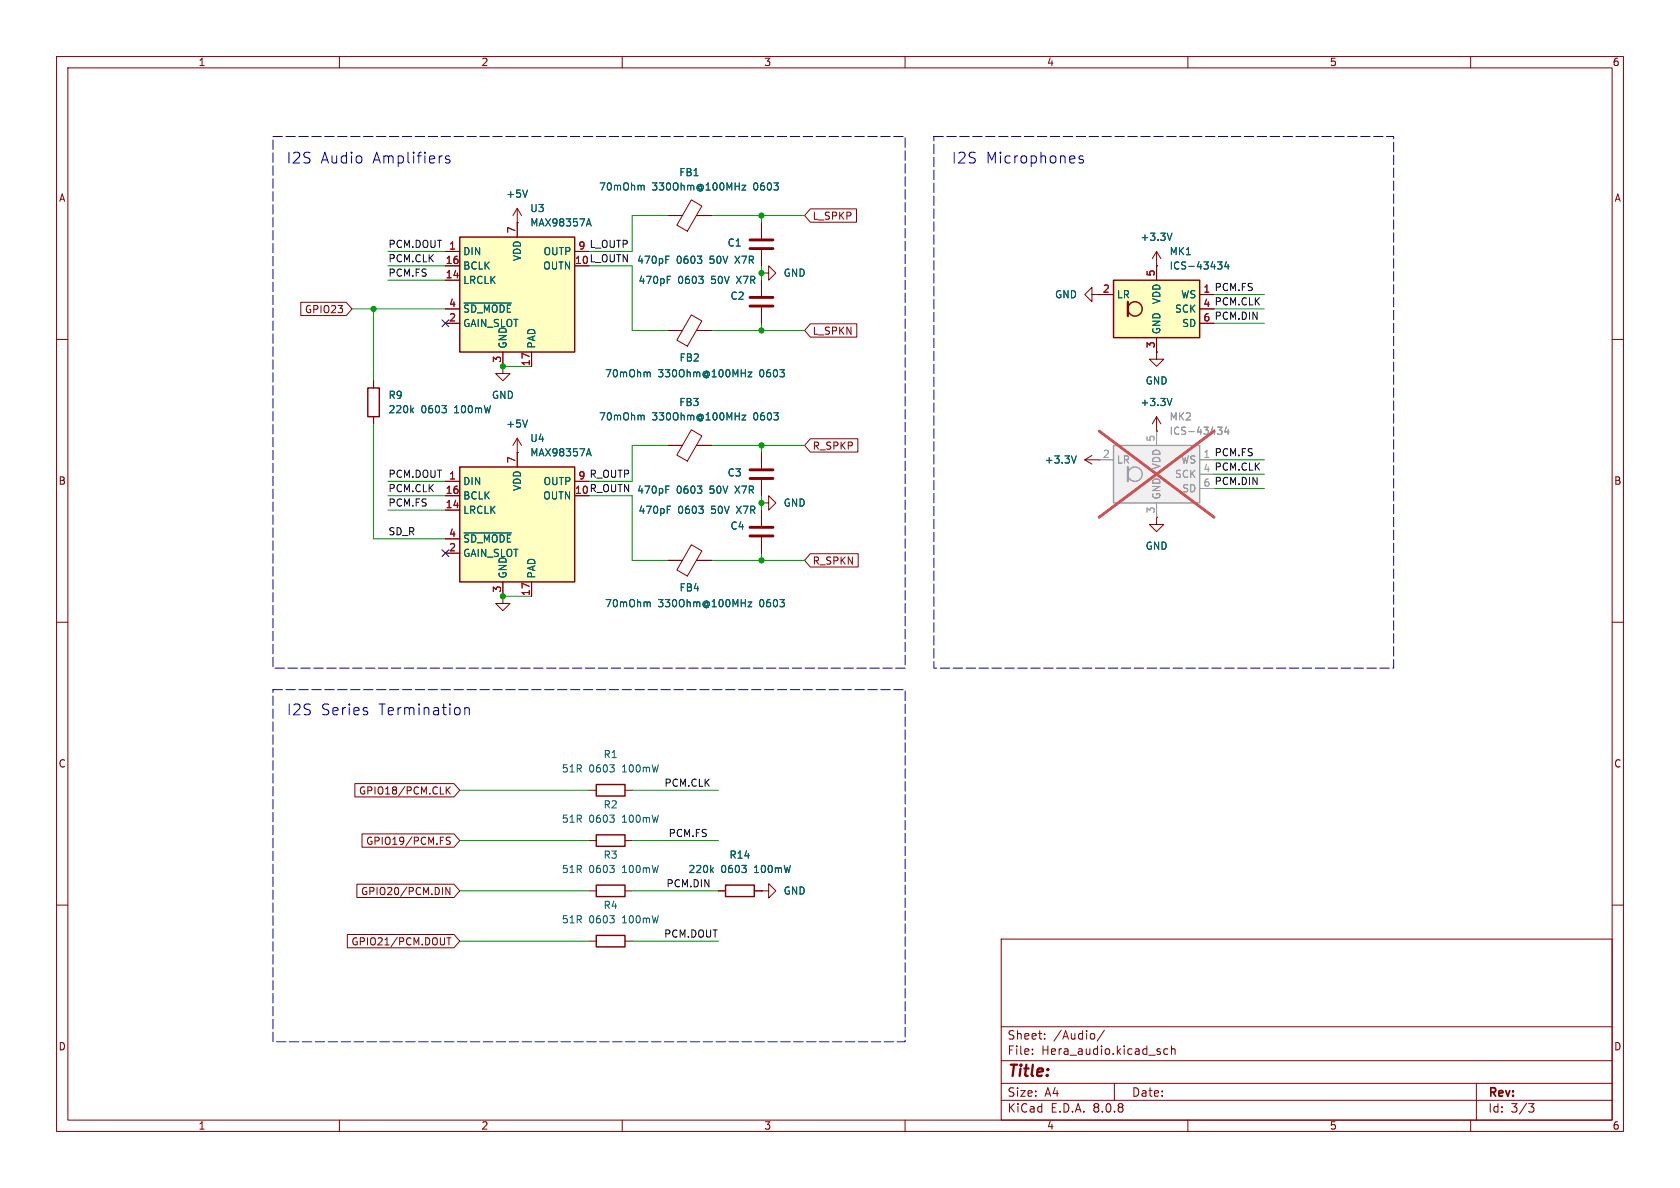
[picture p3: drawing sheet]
<svg xmlns="http://www.w3.org/2000/svg" width="297mm" height="210mm" viewBox="0 0 297 210" stroke-linecap="round" stroke-linejoin="round" font-family="sans-serif">
<g fill="none" stroke="#840000" stroke-width=".18">
<path d="M10 10h277v190h-277zM12 12h273v186h-273zM60 10v2M110 10v2M160 10v2M210 10v2M260 10v2M10 60h2M285 60h2M191.8 81.3l1.2 .7M191.8 81.3h2.5M193 80.5l-1.2 .8"/>
<path d="M204.5 91.4v1.3h1.2l-1.2 1.3-1.3-1.3h1.3M204.5 91.4h.1M10 110h2M285 110h2M104.1 139.7h1.3M110.5 139.7h1.3M104.1 148.6h1.3M104.1 157.5h1.3M110.5 148.6h1.3M110.5 157.5h1.3M134.6 157.5h1.3v-1.3l1.3 1.3-1.3 1.3v-1.3M134.6 157.5h.1"/>
<path d="M10 160h2M177 166h108v32h-108zM285 160h2M60 198v2M110 198v2M160 198v2M177 194.5h108M177 191.5h108M177 187.5h108M177 181.5h108M182.5 186.3v.1M182.5 185.5v.1"/>
<path d="M184.7 183.6v.1M184.7 182.8v.1M193.5 182.8v.8M195.2 182.1l-1.2 2M197 191.5v3M206.5 185.5l-.5-.1-.3 .3v.4l.2 .2h.6M207.1 185.5l.2-.1 .4 .1v.9M207.1 184.9v1.5M210 198v2M260 198v2M261 191.5v6.5M270.2 195.1h1l-.5 .6 .4 .1 .1 .5-.3 .3h-.4"/>
</g>
<path d="M105.4 138.7h5.1v2h-5.1zM105.4 147.6h5.1v2h-5.1zM105.4 156.5h5.1v2h-5.1z" fill="none" stroke="#840000" stroke-width=".25"/>
<path d="M190.3 80.6l-.5 1.3M107.8 135.2h.8l-.4 .5M108.5 135.8v.5M107.8 144.1h.8l-.4 .5M107.8 153h.8l-.4 .5M108.5 144.7v.5M108.5 153.6v.5" fill="none" stroke="#006464" stroke-width=".18"/>
<path d="M196.8 78.7h15.3v10.2h-15.3z" fill="#f0f0f0"/>
<g fill="none" stroke="#a1a1a1" stroke-width=".25">
<path d="M196.8 78.7h15.3v10.2h-15.3z"/>
<circle cx="200.7" cy="83.8" r="1.27"/>
</g>
<path d="M199.4 82.6v2.5" fill="none" stroke="#a1a1a1" stroke-width=".38"/>
<path d="M204.5 76.2v2.5M194.3 81.3h2.5M204.5 88.9v2.5M212.1 81.3h2.5M212.1 86.4h2.5" fill="none" stroke="#a1a1a1" stroke-width=".18"/>
<path d="M215.2 75.5h.8l-.4 .5 .4 .1v.4l-.2 .3h-.4M216.8 75.4l-.3 1h.8M217.1 75.9v.9" fill="none" stroke="#989898" stroke-width=".18"/>
<path d="M194.3 76.2l20.3 15.2M214.6 76.2l-20.3 15.2" fill="none" stroke="#e65255" stroke-width=".46"/>
<g fill="none" stroke="#840000" stroke-width=".18">
<path d="M193 52.1v-1.3l-1.2 1.3 1.2 1.2v-1.2h1.3M204.5 47h.1M204.5 44.5v2.5M204.5 44.5l-.8 1.2M204.5 44.5l.7 1.2M91.4 77.5l-.7 1.2M91.4 77.5v2.5M91.4 77.5l.8 1.2M204.5 76.2h.1M204.5 73.7l-.8 1.2M204.5 73.7v2.5M204.5 73.7l.7 1.2"/>
<path d="M91.4 80h.1M127 157.5h1.3M133.3 157.5h1.3"/>
</g>
<path d="M207.2 41.2l-.4 1.3M93.3 74.2l-.5 1.3M207.2 70.4l-.4 1.3M125.8 153.8l.3 .4M126.1 153.4l-.5 .5M131.1 153h.8l-.4 .5M131.9 153.6v.5" fill="none" stroke="#006464" stroke-width=".18"/>
<path d="M128.3 156.5h5v2h-5z" fill="none" stroke="#840000" stroke-width=".25"/>
<path d="M196.8 49.5h15.3v10.2h-15.3z" fill="#ffffc2"/>
<g fill="none" stroke="#840000" stroke-width=".25">
<path d="M196.8 49.5h15.3v10.2h-15.3zM105.4 165.4h5.1v2h-5.1z"/>
<circle cx="200.7" cy="54.6" r="1.27"/>
</g>
<path d="M199.4 53.3v2.6" fill="none" stroke="#840000" stroke-width=".38"/>
<g fill="none" stroke="#840000" stroke-width=".18">
<path d="M91.4 39.4h.1M91.4 36.8l-.7 1.3M91.4 36.8v2.6M91.4 36.8l.8 1.3M134.6 48.3h1.3v-1.3l1.3 1.3-1.3 1.2v-1.2M134.6 48.3h.1M194.3 52.1h2.5M204.5 47v2.5M204.5 59.7v2.5M212.1 52.1h2.5M212.1 57.2h2.5M118.1 78.7h2.5"/>
<path d="M122.2 76l1.9 1.1-2.6 4.4-1.8-1.1zM123.1 78.7h2.6M204.5 62.2v1.3h1.2l-1.2 1.3-1.3-1.3h1.3M204.5 62.2h.1M118.1 99.1h2.5M122.2 96.3l1.9 1.1-2.6 4.4-1.8-1zM123.1 99.1h2.6M134.6 88.9h1.3v-1.3l1.3 1.3-1.3 1.3v-1.3M134.6 88.9h.1M134.6 80v2.8M134.6 84.8v2.8M134.6 90.2v2.8"/>
<path d="M134.6 95v2.8M104.1 166.4h1.3M110.5 166.4h1.3"/>
</g>
<g fill="none" stroke="#006464" stroke-width=".18">
<path d="M93.3 33.6l-.5 1.3M215.2 46.3h.8l-.4 .5 .4 .1v.4l-.2 .3h-.4M216.8 46.2l-.3 .9h.8M217.1 46.7v.9M113.5 73.4l.4 .2v.6M131.2 73.4h.6l-.6 .8h.6M117.7 86.5h.4M117.7 85.9h.6M118 90.1h.4M118 89.5h.6M123.3 85.9h.8l-.5 .5M123.5 89.5h.8l-.4 .5"/>
<path d="M124 86.5v.6M124.3 90.1v.5M114.6 106.4l.4 .2v.7M132.2 106.4h.7l-.7 .9h.7M107.8 161.9h.8l-.4 .5M108.5 162.5v.5"/>
</g>
<path d="M132.6 94.7h4.1M132.6 93.2h4.1M132.6 84.6h4.1M132.6 83.1h4.1" fill="none" stroke="#840000" stroke-width=".51"/>
<path d="M81.3 82.6h20.3v20.3h-20.3z" fill="#ffffc2"/>
<path d="M65 68.6h2.1v5.1h-2.1zM81.3 82.6h20.3v20.3h-20.3z" fill="none" stroke="#840000" stroke-width=".25"/>
<g fill="none" stroke="#840000" stroke-width=".18">
<path d="M118.1 38.1h2.5M122.2 35.3l1.9 1.1-2.6 4.5-1.8-1.1zM123.1 38.1h2.6M134.6 39.4v2.8M118.1 58.4h2.5M122.2 55.7l1.9 1-2.6 4.5-1.8-1.1zM123.1 58.4h2.6M134.6 44.2v2.8M134.6 49.5v2.8M134.6 54.4v2.8M66 67.3v1.3M66 73.7v1.2"/>
<path d="M78.7 85.1h2.6M78.7 90.2h2.6M78.7 87.6h2.6M78.7 97.8h2.6M78.7 95.3h2.6M91.4 80v2.6M101.6 85.1h2.5M88.9 105.4v1.3h1.3l-1.3 1.3-1.3-1.3h1.3M88.9 105.4h.1M88.9 102.9v2.5M94 102.9v2.5"/>
</g>
<g fill="none" stroke="#006464" stroke-width=".18">
<path d="M113.5 32.8l.4 .1v.7M131.2 32.8h.6l-.6 .8h.6M117.7 45.9h.4M117.7 45.3h.6M118 49.4h.4M118 48.8h.6M123.3 45.3h.8l-.5 .5M123.5 48.8h.8l-.4 .5M124 45.9v.5M124.3 49.4v.6M72.7 72.5l.4 .5M73.1 72.1l-.5 .5"/>
<path d="M78.1 71.7h.8l-.4 .5M78.9 72.3v.5M104.1 79.3l.4 1.3M114.6 65.8l.4 .2v.6M132.2 65.8h.7l-.7 .8h.7M82 94.2h8.4M103.8 80.2h.6"/>
</g>
<path d="M132.6 43.9h4.1M132.6 42.4h4.1M132.6 54.1h4.1M132.6 52.6h4.1" fill="none" stroke="#840000" stroke-width=".51"/>
<path d="M81.3 41.9h20.3v20.3h-20.3z" fill="#ffffc2"/>
<path d="M81.3 41.9h20.3v20.3h-20.3z" fill="none" stroke="#840000" stroke-width=".25"/>
<g fill="none" stroke="#840000" stroke-width=".18">
<path d="M91.4 39.4h.1M91.4 39.4v2.5M118.1 38.1h2.5M123.2 38.1h2.5M134.6 39.4v2.8M143.3 36.9h8.1v2.4h-8.1l-1.1-1.2zM53.2 53.4h8l1 1.2-1 1.2h-8zM78.7 44.5h2.6M78.7 49.5h2.6M78.7 47h2.6M78.7 57.2h2.6M78.7 54.6h2.6"/>
<path d="M101.6 44.5h2.5M118.1 58.4h2.5M123.2 58.4h2.5M134.6 48.3h.1M134.6 44.2v2.8M134.6 49.5v2.8M134.6 54.4v2.8M143.3 57.2h8.2v2.4h-8.2l-1.1-1.2zM194.3 52.1h2.5M204.5 47h.1M204.5 47v2.5M204.5 59.7v2.5"/>
<path d="M212.1 57.2h2.5M212.1 52.1h2.5M66 67.3v1.3M66 73.7v1.2M88.9 64.8v1.2h1.3l-1.3 1.3-1.3-1.3h1.3M88.9 64.8h.1M88.9 62.2v2.6M94 62.2v2.6M118.1 78.7h2.5M123.2 78.7h2.5M143.3 77.6h8.4v2.3h-8.4l-1.1-1.2zM204.5 62.2h.1"/>
<path d="M204.5 76.2h.1M78.7 85.1h2.6M78.7 90.2h2.6M78.7 87.6h2.6M78.7 97.8h2.6M78.7 95.3h2.6M91.4 80h.1M91.4 80v2.6M101.6 85.1h2.5M118.1 99.1h2.5M123.2 99.1h2.5M134.6 88.9h.1"/>
<path d="M134.6 80v2.8M134.6 84.8v2.8M134.6 90.2v2.8M134.6 95v2.8M143.3 97.9h8.4v2.3h-8.4l-1.1-1.1zM204.5 91.4h.1M88.9 105.4h.1M88.9 102.9v2.5M94 102.9v2.5M62.7 138.5h17.6l1 1.2-1 1.2h-17.6zM78.9 139.1v1.3M79.1 139.6l.5 .8"/>
<path d="M79.6 139.1l-.7 .7M63.1 156.3h17.2l1 1.2-1 1.2h-17.2zM64 147.4h16.3l1 1.2-1 1.2h-16.3zM79.5 156.9v1.3l-.7-1.3v1.3M79.6 148.1l-.5-.1-.2 .1v.4l.6 .2 .1 .3-.2 .3-.5-.1M127 157.5h1.3M133.3 157.5h1.3M134.6 157.5h.1M61.4 165.2h18.9l1 1.2-1 1.1h-18.9zM79 165.8h.7M79.4 165.8v1.2"/>
</g>
<g fill="none" stroke="#006464" stroke-width=".18">
<path d="M93.3 33.6l-.5 1.3M103.8 39.6h.6M104.1 38.7l.4 1.2M113.5 32.8l.4 .1v.7M131.2 32.8h.6l-.6 .8h.6M82 53.6h8.4M117.7 45.9h.4M117.7 45.3h.6M118 49.4h.4M118 48.8h.6M123.3 45.3h.8l-.5 .5M123.5 48.8h.8l-.4 .5"/>
<path d="M124 45.9v.5M124.3 49.4v.6M207.2 41.2l-.4 1.3M215.2 46.3h.8l-.4 .5 .4 .1v.4l-.2 .3h-.4M216.8 46.2l-.3 .9h.8M217.1 46.7v.9M72.7 72.5l.4 .5M73.1 72.1l-.5 .5M78.1 71.7h.8l-.4 .5M78.9 72.3v.5M93.3 74.2l-.5 1.3M104.1 79.3l.4 1.3"/>
<path d="M113.5 73.4l.4 .2v.6M114.6 65.8l.4 .2v.6M131.2 73.4h.6l-.6 .8h.6M132.2 65.8h.7l-.7 .8h.7M207.2 70.4l-.4 1.3M82 94.2h8.4M103.8 80.2h.6M117.7 86.5h.4M117.7 85.9h.6M118 90.1h.4M118 89.5h.6M123.3 85.9h.8l-.5 .5"/>
<path d="M123.5 89.5h.8l-.4 .5M124 86.5v.6M124.3 90.1v.5M190.3 80.6l-.5 1.3M114.6 106.4l.4 .2v.7M132.2 106.4h.7l-.7 .9h.7M125.8 153.8l.3 .4M126.1 153.4l-.5 .5M131.1 153h.8l-.4 .5M131.9 153.6v.5"/>
</g>
<path d="M79.5 27.6l-.5-.1-.3 .3 .1 .3 .7 .2 .1 .2-.1 .2-.2 .1-.6-.1M191.5 27.6l-.5-.1-.3 .3 .1 .3 .7 .2 .1 .2-.1 .2-.2 .1-.6-.1M82.2 125.1v1.3M82.2 125.3a.47 .47 0 0 1 .8 .1v1" fill="none" stroke="#0000c2" stroke-width=".18"/>
<path d="M48.3 24.1h111.7v94h-111.7zM165.1 24.1h81.3v94h-81.3zM48.3 121.9h111.7v62.3h-111.7z" fill="none" stroke="#0000c2" stroke-width=".18" stroke-dasharray="1.7 .6"/>
<g fill="none" stroke="#009600" stroke-width=".18">
<path d="M118.1 38.1h-6.3v6.4h-7.7M125.7 38.1h16.5M134.6 38.1v1.3M62.2 54.6h16.5M66 54.6v12.7M68.6 49.5h10.1M68.6 44.5h10.1M68.6 47h10.1M104.1 47h7.7v11.4h6.3M125.7 58.4h16.5M134.6 47v2.5M134.6 57.2v1.2"/>
<path d="M214.6 57.2h8.9M214.6 52.1h8.9M214.6 54.6h8.9M66 74.9v20.4h12.7M88.9 64.8h5.1M118.1 78.7h-6.3v6.4h-7.7M125.7 78.7h16.5M134.6 78.7v1.3M68.6 85.1h10.1M68.6 90.2h10.1M68.6 87.6h10.1M104.1 87.6h7.7v11.5h6.3"/>
<path d="M125.7 99.1h16.5M134.6 87.6v2.6M134.6 97.8v1.3M214.6 83.8h8.9M214.6 86.4h8.9M214.6 81.3h8.9M88.9 105.4h5.1M81.3 139.7h22.8M111.8 139.7h15.2M81.3 148.6h22.8M81.3 157.5h22.8M111.8 148.6h15.2"/>
<path d="M111.8 157.5h15.2M81.3 166.4h22.8M111.8 166.4h15.2"/>
</g>
<path d="M78.1 56.5l1.2 1.3M79.3 56.5l-1.2 1.3M78.1 97.2l1.2 1.2M79.3 97.2l-1.2 1.2" fill="none" stroke="#000084" stroke-width=".18"/>
<path d="M215.2 75.5h.8l-.4 .5 .4 .1v.4l-.2 .3h-.4M216.8 75.4l-.3 1h.8M217.1 75.9v.9" fill="none" stroke="#989898" stroke-width=".18"/>
<path d="M204.5 76.2v2.5M194.3 81.3h2.5M204.5 88.9v2.5M212.1 81.3h2.5M212.1 86.4h2.5" fill="none" stroke="#a1a1a1" stroke-width=".18"/>
<path d="M194.3 76.2l20.3 15.2M214.6 76.2l-20.3 15.2" fill="none" stroke="#e65255" stroke-width=".46"/>
<g fill="#009600" stroke="#009600" stroke-width=".18">
<circle cx="134.6" cy="48.3" r=".46"/>
<circle cx="134.6" cy="58.4" r=".46"/>
<circle cx="134.6" cy="99.1" r=".46"/>
<circle cx="134.6" cy="88.9" r=".46"/>
<circle cx="134.6" cy="78.7" r=".46"/>
<circle cx="66" cy="54.6" r=".46"/>
<circle cx="88.9" cy="105.4" r=".46"/>
<circle cx="88.9" cy="64.8" r=".46"/>
<circle cx="134.6" cy="38.1" r=".46"/>
</g>
<text font-size="2.8" fill="#840000" x="178" y="190.9">Title:</text>
<g font-size="2.7" fill="#0000c2">
<text x="50.6" y="29.1">I2S</text>
<text x="56.7" y="29.1">Audio</text>
<text x="65.9" y="29.1">Amplifiers</text>
<text x="168.2" y="29.1">I2S</text>
<text x="174.3" y="29.1">Microphones</text>
<text x="50.6" y="126.7">I2S</text>
<text x="56.7" y="126.7">Series</text>
<text x="66.9" y="126.7">Termination</text>
</g>
<g font-size="2.1" fill="#840000">
<text x="178" y="184">Sheet:</text>
<text x="186.2" y="184">/Audio/</text>
<text x="178" y="186.7">File:</text>
<text x="184.1" y="186.7">Hera_audio.kicad_sch</text>
<text x="178" y="196.9">KiCad</text>
<text x="178" y="194.1">Size:</text>
<text x="184.7" y="194.1">A4</text>
<text x="185.7" y="196.9">E.D.A.</text>
<text x="193.3" y="196.9">8.0.8</text>
<text x="200" y="194.1">Date:</text>
<text x="263" y="194.3">Rev:</text>
<text x="263" y="196.9">Id:</text>
<text x="267.1" y="196.9">3/3</text>
</g>
<g font-size="1.8" fill="#840000">
<text x="35" y="11.9">1</text>
<text x="85" y="11.9">2</text>
<text x="135" y="11.9">3</text>
<text x="185" y="11.9">4</text>
<text x="235" y="11.9">5</text>
<text x="285" y="11.9">6</text>
<text x="10.3" y="35.9">A</text>
<text x="285.3" y="35.9">A</text>
<text x="143.6" y="39.1">L_SPKP</text>
<text x="101.6" y="46.7">10 L_OUTN</text>
<text x="53.8" y="55.6">GPIO23</text>
<text x="143.6" y="59.4">L_SPKN</text>
<text x="212.7" y="54.4">4 PCM.CLK</text>
<text x="143.6" y="79.7">R_SPKP</text>
<text x="10.3" y="85.9">B</text>
<text x="101.6" y="87.4">10 R_OUTN 470pF</text>
<text x="285.3" y="85.9">B</text>
<text x="143.6" y="100">R_SPKN</text>
<text x="10.3" y="135.9">C</text>
<text x="285.3" y="135.9">C</text>
<text x="63.4" y="140.7">GPIO18/PCM.CLK</text>
<text x="64.6" y="149.5">GPIO19/PCM.FS</text>
<text x="63.7" y="158.4">GPIO20/PCM.DIN</text>
<text x="62" y="167.3">GPIO21/PCM.DOUT</text>
<text x="10.3" y="185.9">D</text>
<text x="285.3" y="185.9">D</text>
<text x="35" y="199.9">1</text>
<text x="85" y="199.9">2</text>
<text x="135" y="199.9">3</text>
<text x="185" y="199.9">4</text>
<text x="235" y="199.9">5</text>
<text x="285" y="199.9">6</text>
</g>
<g font-size="1.8" fill="#006464">
<text x="89.4" y="35.2">+5V</text>
<text x="105.8" y="33.9">70mOhm</text>
<text x="115.3" y="33.9">330Ohm@100MHz</text>
<text x="120" y="31.3">FB1</text>
<text x="133.3" y="33.9">0603</text>
<text x="93.6" y="37.7">U3</text>
<text x="93.6" y="40.2">MAX98357A</text>
<text x="81.8" y="45.3">DIN</text>
<text x="81.8" y="47.9">BCLK</text>
<text x="92.3" y="46.2" transform="rotate(-90 92.3 46.2)">VDD</text>
<text x="95.9" y="47.9">OUTN</text>
<text x="96" y="45.3">OUTP</text>
<text x="112.5" y="46.8">470pF</text>
<text x="119.6" y="46.8">0603</text>
<text x="125.6" y="46.8">50V</text>
<text x="128.5" y="43.8">C1</text>
<text x="130.3" y="46.8">X7R</text>
<text x="201.5" y="42.8">+3.3V</text>
<text x="206.7" y="45.3">MK1</text>
<text x="206.7" y="47.9">ICS-43434</text>
<text x="81.8" y="50.4">LRCLK</text>
<text x="112.8" y="50.4">470pF</text>
<text x="119.8" y="50.4">0603</text>
<text x="125.8" y="50.4">50V</text>
<text x="129" y="53.2">C2</text>
<text x="130.5" y="50.4">X7R</text>
<text x="138.4" y="49.1">GND</text>
<text x="186.4" y="52.9">GND</text>
<text x="197.4" y="52.9">LR</text>
<text x="205.3" y="53.9" transform="rotate(-90 205.3 53.9)">VDD</text>
<text x="208.7" y="52.9">WS</text>
<text x="81.8" y="58">GAIN_SLOT</text>
<text x="81.8" y="55.5">~{SD_MODE}</text>
<text x="205.3" y="59.2" transform="rotate(-90 205.3 59.2)">GND</text>
<text x="207.6" y="55.5">SCK</text>
<text x="208.9" y="58">SD</text>
<text x="89.8" y="61.7" transform="rotate(-90 89.8 61.7)">GND</text>
<text x="94.8" y="61.7" transform="rotate(-90 94.8 61.7)">PAD</text>
<text x="120" y="64.1">FB2</text>
<text x="68.6" y="70.7">R9</text>
<text x="86.9" y="70.7">GND</text>
<text x="106.9" y="66.9">70mOhm</text>
<text x="116.3" y="66.9">330Ohm@100MHz</text>
<text x="120" y="72">FB3</text>
<text x="134.4" y="66.9">0603</text>
<text x="201.5" y="72">+3.3V</text>
<text x="202.4" y="68.2">GND</text>
<text x="68.6" y="73.3">220k</text>
<text x="74.4" y="73.3">0603</text>
<text x="80.4" y="73.3">100mW</text>
<text x="89.4" y="75.8">+5V</text>
<text x="105.8" y="74.5">70mOhm</text>
<text x="115.3" y="74.5">330Ohm@100MHz</text>
<text x="133.3" y="74.5">0603</text>
<text x="93.6" y="78.3">U4</text>
<text x="93.6" y="80.9">MAX98357A</text>
<text x="184.6" y="82.1">+3.3V</text>
<text x="81.8" y="86">DIN</text>
<text x="81.8" y="88.5">BCLK</text>
<text x="92.3" y="86.9" transform="rotate(-90 92.3 86.9)">VDD</text>
<text x="95.9" y="88.5">OUTN</text>
<text x="96" y="86">OUTP</text>
<text x="112.5" y="87.5">470pF</text>
<text x="119.6" y="87.5">0603</text>
<text x="125.6" y="87.5">50V</text>
<text x="128.5" y="84.4">C3</text>
<text x="130.3" y="87.5">X7R</text>
<text x="138.4" y="89.8">GND</text>
<text x="81.8" y="91">LRCLK</text>
<text x="112.8" y="91">470pF</text>
<text x="119.8" y="91">0603</text>
<text x="125.8" y="91">50V</text>
<text x="129" y="93.8">C4</text>
<text x="130.5" y="91">X7R</text>
<text x="81.8" y="98.7">GAIN_SLOT</text>
<text x="81.8" y="96.1">~{SD_MODE}</text>
<text x="202.4" y="97.4">GND</text>
<text x="89.8" y="102.4" transform="rotate(-90 89.8 102.4)">GND</text>
<text x="94.8" y="102.4" transform="rotate(-90 94.8 102.4)">PAD</text>
<text x="106.9" y="107.5">70mOhm</text>
<text x="116.3" y="107.5">330Ohm@100MHz</text>
<text x="120" y="104.7">FB4</text>
<text x="134.4" y="107.5">0603</text>
<text x="99.2" y="136.8">51R</text>
<text x="104.1" y="136.8">0603</text>
<text x="106.6" y="134.2">R1</text>
<text x="110.1" y="136.8">100mW</text>
<text x="106.6" y="143.1">R2</text>
<text x="99.2" y="145.6">51R</text>
<text x="104.1" y="145.6">0603</text>
<text x="110.1" y="145.6">100mW</text>
<text x="99.2" y="154.5">51R</text>
<text x="104.1" y="154.5">0603</text>
<text x="106.6" y="152">R3</text>
<text x="110.1" y="154.5">100mW</text>
<text x="121.6" y="154.5">220k</text>
<text x="127.4" y="154.5">0603</text>
<text x="128.9" y="152">R14</text>
<text x="133.4" y="154.5">100mW</text>
<text x="106.6" y="160.9">R4</text>
<text x="138.4" y="158.3">GND</text>
<text x="99.2" y="163.4">51R</text>
<text x="104.1" y="163.4">0603</text>
<text x="110.1" y="163.4">100mW</text>
</g>
<g font-size="1.8" fill="#a90000">
<text x="91.2" y="41.3" transform="rotate(-90 91.2 41.3)">7</text>
<text x="78.7" y="46.7">16</text>
<text x="79.3" y="44.2">1</text>
<text x="101.6" y="46.7">10</text>
<text x="102.2" y="44.2">9</text>
<text x="78.7" y="49.3">14</text>
<text x="194.9" y="51.8">2</text>
<text x="204.2" y="49" transform="rotate(-90 204.2 49)">5</text>
<text x="212.7" y="51.8">1</text>
<text x="79.3" y="56.9">2</text>
<text x="79.3" y="54.4">4</text>
<text x="212.7" y="54.4">4</text>
<text x="212.7" y="56.9">6</text>
<text x="88.6" y="64.2" transform="rotate(-90 88.6 64.2)">3</text>
<text x="93.7" y="64.8" transform="rotate(-90 93.7 64.8)">17</text>
<text x="204.2" y="61.7" transform="rotate(-90 204.2 61.7)">3</text>
<text x="91.2" y="82" transform="rotate(-90 91.2 82)">7</text>
<text x="78.7" y="89.9">14</text>
<text x="78.7" y="87.4">16</text>
<text x="79.3" y="84.8">1</text>
<text x="101.6" y="87.4">10</text>
<text x="102.2" y="84.8">9</text>
<text x="79.3" y="95">4</text>
<text x="79.3" y="97.5">2</text>
<text x="88.6" y="104.8" transform="rotate(-90 88.6 104.8)">3</text>
<text x="93.7" y="105.5" transform="rotate(-90 93.7 105.5)">17</text>
</g>
<g font-size="1.8" fill="#0f0f0f">
<text x="68.6" y="43.9">PCM.DOUT</text>
<text x="68.6" y="46.5">PCM.CLK</text>
<text x="102.2" y="44.2">9 L_OUTP</text>
<text x="68.6" y="49">PCM.FS</text>
<text x="212.7" y="51.8">1 PCM.FS</text>
<text x="212.7" y="56.9">6 PCM.DIN</text>
<text x="212.7" y="81">1 PCM.FS</text>
<text x="68.6" y="84.6">PCM.DOUT</text>
<text x="68.6" y="89.6">PCM.FS</text>
<text x="68.6" y="87.1">PCM.CLK</text>
<text x="102.2" y="84.8">9 R_OUTP</text>
<text x="212.7" y="86.1">6 PCM.DIN</text>
<text x="68.6" y="94.7">SD_R</text>
<text x="117.4" y="139.2">PCM.CLK</text>
<text x="118.1" y="148.1">PCM.FS</text>
<text x="117.7" y="156.9">PCM.DIN</text>
<text x="117.3" y="165.8">PCM.DOUT</text>
</g>
<g font-size="1.8" fill="#989898">
<text x="206.7" y="74.5">MK2</text>
<text x="206.7" y="77.1">ICS-43434</text>
<text x="197.4" y="82.1">LR</text>
<text x="205.3" y="83.1" transform="rotate(-90 205.3 83.1)">VDD</text>
<text x="208.7" y="82.1">WS</text>
<text x="205.3" y="88.4" transform="rotate(-90 205.3 88.4)">GND</text>
<text x="207.6" y="84.7">SCK</text>
<text x="208.9" y="87.2">SD</text>
</g>
<g font-size="1.8" fill="#aaa">
<text x="194.9" y="81">2</text>
<text x="204.2" y="78.2" transform="rotate(-90 204.2 78.2)">5</text>
<text x="212.7" y="81">1</text>
<text x="212.7" y="83.6">4</text>
<text x="212.7" y="86.1">6</text>
<text x="204.2" y="90.9" transform="rotate(-90 204.2 90.9)">3</text>
</g>
<text font-size="1.8" fill="#a1a1a1" x="212.7" y="83.6">4 PCM.CLK</text>
</svg>
